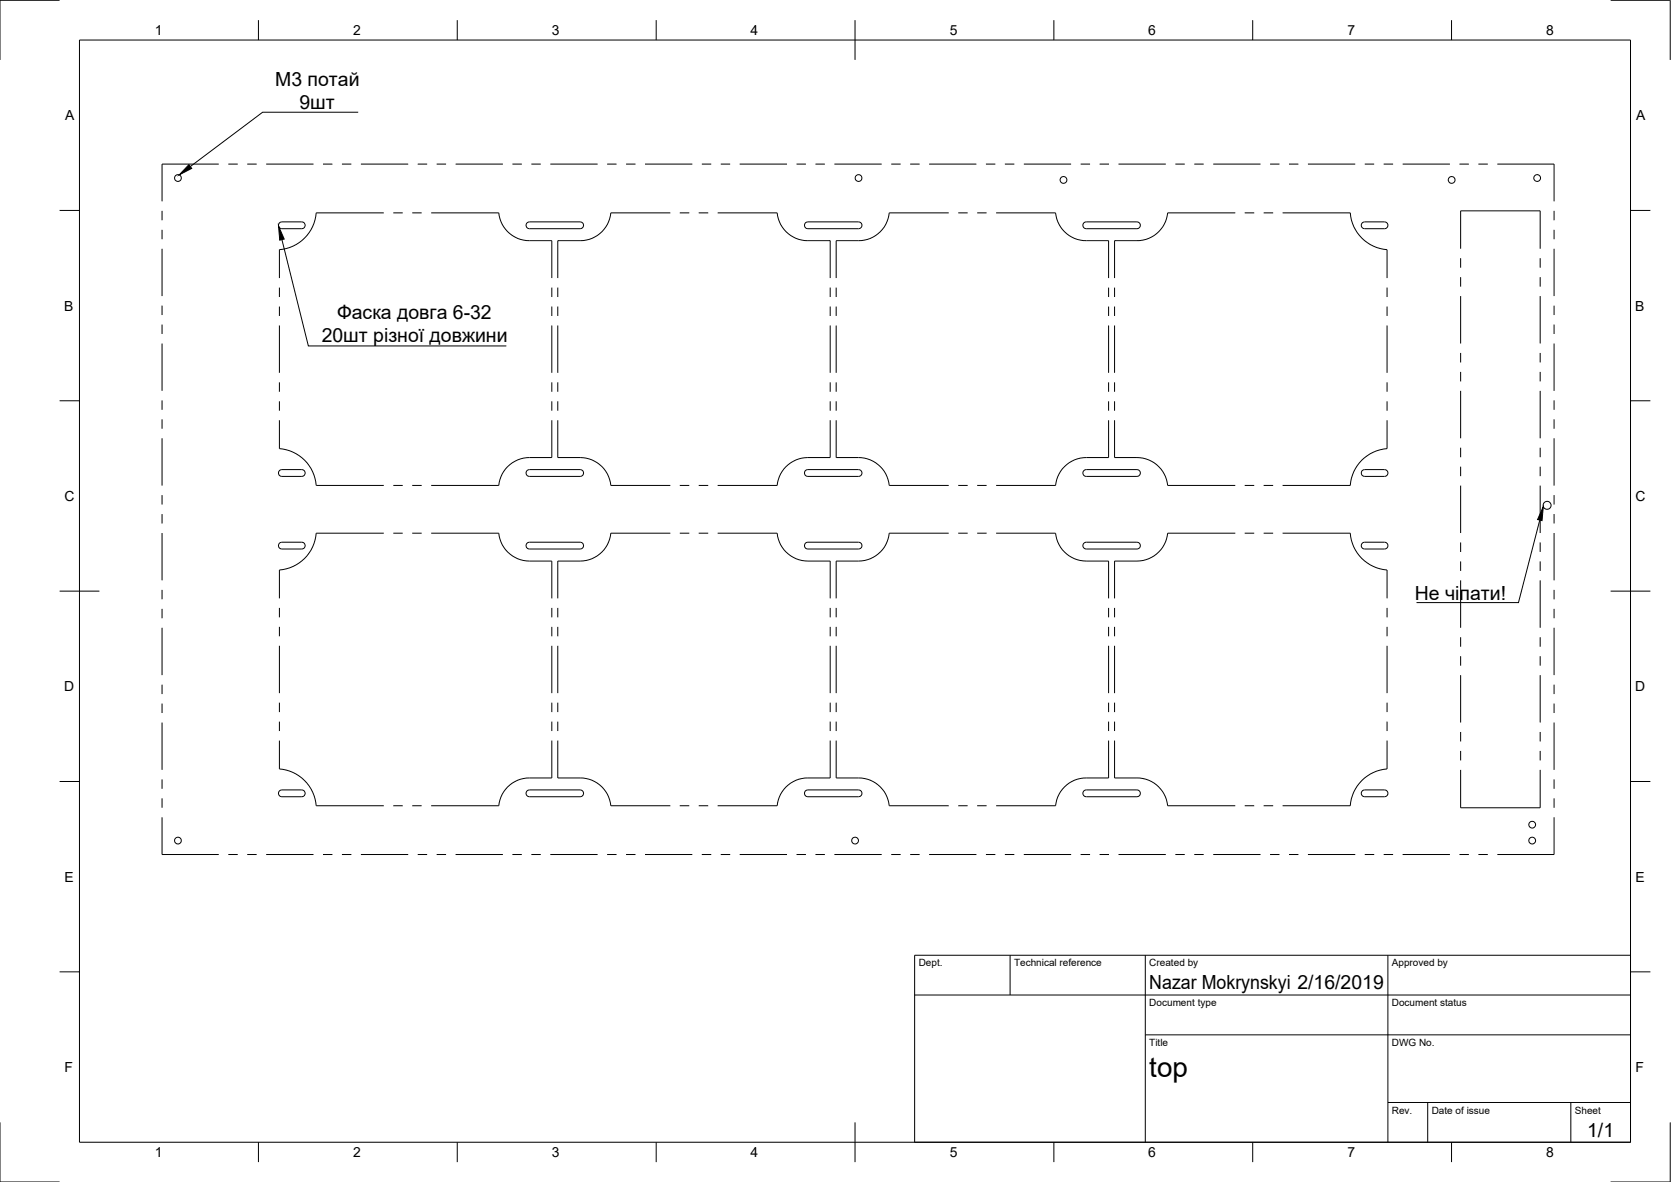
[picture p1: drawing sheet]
<svg xmlns="http://www.w3.org/2000/svg" width="420mm" height="297mm" viewBox="0 0 420 297" stroke-linecap="round" stroke-linejoin="round" font-family="sans-serif">
<!-- layer: Reference -->
<g fill="none" stroke="#000" stroke-width=".25">
<path d="M40.7 53v2.4M40.7 57.7v2.4M55 41.2h-14.3v9.4M57.4 41.2h2.4M62.2 41.2h2.3M66.9 41.2h11.9M70.3 56l.6-.2h5a.86 .86 0 0 1 .8 .8 .86 .86 0 0 1-.8 .9h-5a.85 .85 0 0 1-.8-.6 .85 .85 0 0 1 .2-.9zM81.2 41.2h2.4M86 41.2h2.3M90.7 41.2h11.9M96.5 53.5h-17a10.1 10.1 0 0 1-9.2 9.2v7.2M98.9 53.5h2.4"/>
<path d="M103.7 53.5h2.3M105 41.2h2.4M108.4 53.5h17a7.7 7.7 0 0 0 7.7 7h5.6v9.4M109.8 41.2h2.4M114.6 41.2h11.8M128.8 41.2h2.4M132.4 56.1l.7-.3h12.8a.86 .86 0 0 1 .8 .8 .86 .86 0 0 1-.8 .9h-12.8a.86 .86 0 0 1-.7-1.4zM133.6 41.2h2.4M138.4 41.2h11.9M152.7 41.2h2.3M157.4 41.2h2.4M162.2 41.2h11.9"/>
<path d="M168.6 53.5h-15a7.7 7.7 0 0 1-7.7 7h-5.6v9.4M170.9 53.5h2.4M175.7 53.5h2.4M176.5 41.2h2.3M180.4 53.5h15a7.7 7.7 0 0 0 7.7 7h5.6v9.4M181.2 41.2h2.4M186 41.2h11.9M200.3 41.2h2.3M202.4 56.1l.7-.3h12.8a.86 .86 0 0 1 .8 .8 .86 .86 0 0 1-.8 .9h-12.8a.88 .88 0 0 1-.7-1.4zM205 41.2h2.4M209.8 41.2h11.9M224.1 41.2h2.4"/>
<path d="M228.9 41.2h2.3M233.6 41.2h11.9M238.5 53.5h-14.9a7.7 7.7 0 0 1-7.7 7h-5.7v9.4M240.9 53.5h2.4M245.7 53.5h2.4M247.9 41.2h2.4M250.5 53.5h14.9a7.8 7.8 0 0 0 7.7 7h5.6v9.4M252.7 41.2h2.3M257.4 41.2h11.9M271.7 41.2h2.4M272.5 56l.6-.2h12.8a.86 .86 0 0 1 .8 .8 .86 .86 0 0 1-.8 .9h-12.8a.87 .87 0 0 1-.7-.6 .87 .87 0 0 1 .1-.9zM276.5 41.2h2.3"/>
<path d="M281.2 41.2h11.9M295.5 41.2h2.4M300.3 41.2h2.4M305.1 41.2h11.8M310.6 53.5h-17a7.8 7.8 0 0 1-7.7 7h-5.7v9.4M313 53.5h2.4M317.7 53.5h2.4M319.3 41.2h2.4M322.5 53.5h17a10 10 0 0 0 9.3 9.2v7.2M324.1 41.2h2.4M328.9 41.2h11.9M342.5 56.1l.6-.3h5a.86 .86 0 0 1 .9 .8 .86 .86 0 0 1-.9 .9h-5a.86 .86 0 0 1-.6-1.4z"/>
<path d="M343.2 41.2h2.3M347.9 41.2h2.4M352.7 41.2h11.9M367 41.2h2.3M371.7 41.2h2.4M376.5 41.2h14.3v9.4M390.8 53v2.4M390.8 57.7v2.4M40.7 62.5v11.9M40.7 76.8v2.4M70.3 72.3v2.3M70.3 77v2.4"/>
<path d="M138.7 72.3v2.3M138.7 77v2.4M140.3 72.3v2.3M140.3 77v2.4M208.7 72.3v2.3M208.7 77v2.4M210.2 72.3v2.3M210.2 77v2.4M278.7 72.3v2.3M278.7 77v2.4M280.2 72.3v2.3M280.2 77v2.4"/>
<path d="M348.8 72.3v2.3M348.8 77v2.4M367.3 62.5v-9.5h20v9.5M367.3 64.9v2.4M367.3 69.6v2.4M367.3 74.4v11.9M387.3 64.9v2.4M387.3 69.6v2.4M387.3 74.4v11.9M390.8 62.5v11.9M390.8 76.8v2.4M40.7 81.6v2.3"/>
<path d="M40.7 86.3v11.9M70.3 81.8v11.9M70.3 96.1v2.4M138.7 81.8v11.9M138.7 96.1v2.4M140.3 81.8v11.9M140.3 96.1v2.4M208.7 81.8v11.9M208.7 96.1v2.4M210.2 81.8v11.9M210.2 96.1v2.4M278.7 81.8v11.9"/>
<path d="M278.7 96.1v2.4M280.2 81.8v11.9M280.2 96.1v2.4M348.8 81.8v11.9M348.8 96.1v2.4M367.3 88.7v2.4M367.3 93.5v2.3M367.3 98.2v11.9M387.3 88.7v2.4M387.3 93.5v2.3M387.3 98.2v11.9M390.8 81.6v2.3"/>
<path d="M390.8 86.3v11.9M40.7 100.6v2.4M40.7 105.4v2.3M40.7 110.1v11.9M70.3 105.6v7.1a10 10 0 0 1 9.2 9.3h17M70.3 100.8v2.4M70.3 118.2l.6-.2h5a.86 .86 0 0 1 .8 .9 .86 .86 0 0 1-.8 .8h-5a.85 .85 0 0 1-.8-.5 .85 .85 0 0 1 .2-1zM132.4 118.3l.7-.3h12.8a.86 .86 0 0 1 .8 .9 .86 .86 0 0 1-.8 .8h-12.8a.86 .86 0 0 1-.7-1.4zM138.7 105.6v9.4h-5.6a7.8 7.8 0 0 0-7.7 7h-17M138.7 100.8v2.4M140.3 105.6v9.4h5.6a7.8 7.8 0 0 1 7.7 7h15M140.3 100.8v2.4"/>
<path d="M202.4 118.3l.7-.3h12.8a.86 .86 0 0 1 .8 .9 .86 .86 0 0 1-.8 .8h-12.8a.88 .88 0 0 1-.7-1.4zM208.7 105.6v9.4h-5.6a7.8 7.8 0 0 0-7.7 7h-15M208.7 100.8v2.4M210.2 105.6v9.4h5.7a7.8 7.8 0 0 1 7.7 7h14.9M210.2 100.8v2.4M272.5 118.3l.6-.3h12.8a.86 .86 0 0 1 .8 .9 .86 .86 0 0 1-.8 .8h-12.8a.86 .86 0 0 1-.6-1.4zM278.7 105.6v9.4h-5.6a7.8 7.8 0 0 0-7.7 7h-14.9M278.7 100.8v2.4M280.2 105.6v9.4h5.7a7.8 7.8 0 0 1 7.7 7h17M280.2 100.8v2.4M342.5 118.3l.6-.3h5a.86 .86 0 0 1 .9 .9 .86 .86 0 0 1-.9 .8h-5a.87 .87 0 0 1-.8-.5 .87 .87 0 0 1 .2-.9zM348.8 105.6v7.1a10 10 0 0 0-9.3 9.3h-17"/>
<path d="M348.8 100.8v2.4M367.3 112.5v2.4M367.3 117.3v2.4M387.3 112.5v2.4M387.3 117.3v2.4M390.8 100.6v2.4M390.8 105.4v2.3M390.8 110.1v11.9M40.7 124.4v2.4M40.7 129.2v2.4M40.7 133.9v11.9M70.2 136.6l.7-.3h5a.86 .86 0 0 1 .8 .8 .86 .86 0 0 1-.8 .9h-5a.85 .85 0 0 1-.8-.5 .85 .85 0 0 1 .1-.9z"/>
<path d="M96.5 134h-17a10 10 0 0 1-9.2 9.2v7.2M98.9 122h2.4M98.9 134h2.4M103.7 122h2.3M103.7 134h2.3M108.4 134h17a7.8 7.8 0 0 0 7.7 7h5.6v9.4M132.4 136.6l.7-.3h12.8a.86 .86 0 0 1 .8 .8 .86 .86 0 0 1-.8 .9h-12.8a.85 .85 0 0 1-.8-.5 .85 .85 0 0 1 .1-.9zM168.6 134h-15a7.8 7.8 0 0 1-7.7 7h-5.6v9.4M170.9 122h2.4M170.9 134h2.4M175.7 122h2.4M175.7 134h2.4"/>
<path d="M180.4 134h15a7.8 7.8 0 0 0 7.7 7h5.6v9.4M202.4 136.6l.7-.3h12.8a.86 .86 0 0 1 .8 .8 .86 .86 0 0 1-.8 .9h-12.8a.87 .87 0 0 1-.7-1.4zM238.5 134h-14.9a7.8 7.8 0 0 1-7.7 7h-5.7v9.4M240.9 122h2.4M240.9 134h2.4M245.7 122h2.4M245.7 134h2.4M250.5 134h14.9a7.8 7.8 0 0 0 7.7 7h5.6v9.4M272.5 136.6l.6-.3h12.8a.86 .86 0 0 1 .8 .8 .86 .86 0 0 1-.8 .9h-12.8a.85 .85 0 0 1-.7-.5 .85 .85 0 0 1 .1-.9zM310.6 134h-17a7.8 7.8 0 0 1-7.7 7h-5.7v9.4M313 122h2.4M313 134h2.4"/>
<path d="M317.7 122h2.4M317.7 134h2.4M322.5 134h17a10 10 0 0 0 9.3 9.2v7.2M342.5 136.6l.6-.3h5a.86 .86 0 0 1 .9 .8 .86 .86 0 0 1-.9 .9h-5a.85 .85 0 0 1-.7-.5 .85 .85 0 0 1 .1-.9zM367.3 122v11.9M367.3 136.3v2.4M387.3 122v11.9M387.3 136.3v2.4M390.8 124.4v2.4M390.8 129.2v2.4M390.8 133.9v11.9M40.7 148.2v2.4"/>
<path d="M40.7 153v2.4M40.7 157.8v11.9M70.3 152.8v2.3M70.3 157.5v2.4M138.7 152.8v2.3M138.7 157.5v2.4M140.3 152.8v2.3M140.3 157.5v2.4M208.7 152.8v2.3M208.7 157.5v2.4M210.2 152.8v2.3M210.2 157.5v2.4"/>
<path d="M278.7 152.8v2.3M278.7 157.5v2.4M280.2 152.8v2.3M280.2 157.5v2.4M348.8 152.8v2.3M348.8 157.5v2.4M367.3 141.1v2.4M367.3 145.8v12M387.3 141.1v2.4M387.3 145.8v12M390.8 148.2v2.4M390.8 153v2.4"/>
<path d="M390.8 157.8v11.9M40.7 172v2.4M40.7 176.8v2.4M70.3 162.3v11.9M70.3 176.6v2.4M138.7 162.3v11.9M138.7 176.6v2.4M140.3 162.3v11.9M140.3 176.6v2.4M208.7 162.3v11.9M208.7 176.6v2.4M210.2 162.3v11.9"/>
<path d="M210.2 176.6v2.4M278.7 162.3v11.9M278.7 176.6v2.4M280.2 162.3v11.9M280.2 176.6v2.4M348.8 162.3v11.9M348.8 176.6v2.4M367.3 160.1v2.4M367.3 164.9v2.4M367.3 169.7v11.9M387.3 160.1v2.4M387.3 164.9v2.4"/>
<path d="M387.3 169.7v11.9M390.8 172v2.4M390.8 176.8v2.4M40.7 181.6v11.9M40.7 195.9v2.3M70.2 198.8l.7-.3h5a.86 .86 0 0 1 .8 .9 .86 .86 0 0 1-.8 .8h-5a.86 .86 0 0 1-.7-1.4zM70.3 186.1v7.1a10.1 10.1 0 0 1 9.2 9.3h17M70.3 181.3v2.4M132.4 198.8l.7-.3h12.8a.86 .86 0 0 1 .8 .9 .86 .86 0 0 1-.8 .8h-12.8a.86 .86 0 0 1-.7-1.4zM138.7 186.1v9.4h-5.6a7.7 7.7 0 0 0-7.7 7h-17M138.7 181.3v2.4M140.3 186.1v9.4h5.6a7.7 7.7 0 0 1 7.7 7h15"/>
<path d="M140.3 181.3v2.4M202.4 198.8l.7-.3h12.8a.86 .86 0 0 1 .8 .9 .86 .86 0 0 1-.8 .8h-12.8a.88 .88 0 0 1-.7-1.4zM208.7 186.1v9.4h-5.6a7.7 7.7 0 0 0-7.7 7h-15M208.7 181.3v2.4M210.2 186.1v9.4h5.7a7.7 7.7 0 0 1 7.7 7h14.9M210.2 181.3v2.4M272.6 198.7l.5-.2h12.8a.86 .86 0 0 1 .8 .9 .86 .86 0 0 1-.8 .8h-12.8a.85 .85 0 0 1-.8-.5 .85 .85 0 0 1 .3-1zM278.7 186.1v9.4h-5.6a7.7 7.7 0 0 0-7.7 7h-14.9M278.7 181.3v2.4M280.2 186.1v9.4h5.7a7.7 7.7 0 0 1 7.7 7h17M280.2 181.3v2.4M342.5 198.8l.6-.3h5a.86 .86 0 0 1 .9 .9 .86 .86 0 0 1-.9 .8h-5a.86 .86 0 0 1-.6-1.4z"/>
<path d="M348.8 186.1v7.1a10 10 0 0 0-9.3 9.3h-17M348.8 181.3v2.4M367.3 193.5v9.5h20v-9.5M367.3 183.9v2.4M367.3 188.7v2.4M387.3 183.9v2.4M387.3 188.7v2.4M390.8 181.6v11.9M390.8 195.9v2.3M40.7 205.4v9.3h14.3M40.7 200.6v2.4M57.4 214.7h2.4"/>
<path d="M62.2 214.7h2.3M66.9 214.7h11.9M81.2 214.7h2.4M86 214.7h2.3M90.7 214.7h11.9M98.9 202.5h2.4M103.7 202.5h2.3M105 214.7h2.4M109.8 214.7h2.4M114.6 214.7h11.8M128.8 214.7h2.4M133.6 214.7h2.4"/>
<path d="M138.4 214.7h11.9M152.7 214.7h2.3M157.4 214.7h2.4M162.2 214.7h11.9M170.9 202.5h2.4M175.7 202.5h2.4M176.5 214.7h2.3M181.2 214.7h2.4M186 214.7h11.9M200.3 214.7h2.3M205 214.7h2.4M209.8 214.7h11.9"/>
<path d="M224.1 214.7h2.4M228.9 214.7h2.3M233.6 214.7h11.9M240.9 202.5h2.4M245.7 202.5h2.4M247.9 214.7h2.4M252.7 214.7h2.3M257.4 214.7h11.9M271.7 214.7h2.4M276.5 214.7h2.3M281.2 214.7h11.9M295.5 214.7h2.4"/>
<path d="M300.3 214.7h2.4M305.1 214.7h11.8M313 202.5h2.4M317.7 202.5h2.4M319.3 214.7h2.4M324.1 214.7h2.4M328.9 214.7h11.9M343.2 214.7h2.3M347.9 214.7h2.4M352.7 214.7h11.9M367 214.7h2.3M371.7 214.7h2.4"/>
<path d="M390.8 205.4v9.3h-14.3M390.8 200.6v2.4"/>
<circle cx="44.7" cy="44.7" r=".84"/>
<circle cx="215.9" cy="44.7" r=".84"/>
<circle cx="267.4" cy="45.2" r=".85"/>
<circle cx="365" cy="45.2" r=".86"/>
<circle cx="386.5" cy="44.7" r=".84"/>
<circle cx="389" cy="127" r="1"/>
<circle cx="44.7" cy="211.2" r=".84"/>
<circle cx="215" cy="211.2" r=".85"/>
<circle cx="385.3" cy="207.2" r=".84"/>
<circle cx="385.3" cy="211.2" r=".84"/>
</g>
<!-- layer: Border -->
<g fill="none" stroke="#000" stroke-width=".25">
<path d="M15 .1h-15v15M20 10.1h390v276.9h-390zM65 5.1v5M115 5.1v5M165 5.1v5M215 5.1v10M265 5.1v5M315 5.1v5M365 5.1v5M405 .1h15v15M15 52.9h5M410 52.9h5"/>
<path d="M15 100.7h5M410 100.7h5M15 148.6h10M405 148.6h10M15 196.4h5M410 196.4h5M15 244.2h5M410 244.2h5M0 282.1v14.9h15M65 287v5M115 287v5M165 287v5"/>
<path d="M215 282.1v9.9M265 287v5M315 287v5M365 287v5M420 282.1v14.9h-15"/>
</g>
<!-- layer: TitleBlock -->
<path d="M230 240.1h180v46.9h-180zM230 250h180M254 240.1v9.9M288 240.1v46.9M349 240.1v46.9M288 260.1h122M349 277.1h61M359 277.1v9.9M395 277.1v9.9" fill="none" stroke="#000" stroke-width=".25"/>
<!-- layer: Annotations -->
<path d="M47.5 41.4l.7 .9-3.1 1.6zM70 56.8l1.5 3.3-1.2 .3zM388 127.3l-.3 3.5-1.1-.2z" fill="#000" stroke="#000" stroke-width=".25"/>
<path d="M90.1 28.2h-24.1l-18.1 13.7M70.9 60.2l6.6 26.7h49.8M387.2 130.7l-5.4 20.7h-25.6" fill="none" stroke="#000" stroke-width=".25"/>
<text font-size="7" x="289" y="270.6">top</text>
<g font-size="4.9">
<text x="69.2" y="21.7">М3 потай</text>
<text x="75.3" y="27.5">9шт</text>
<text x="84.8" y="80.1">Фаска довга 6-32</text>
<text x="80.9" y="86">20шт різної довжини</text>
<text x="355.8" y="150.7">Не чіпати!</text>
<text x="289" y="248.5">Nazar Mokrynskyi 2/16/2019</text>
<text x="399.1" y="285.7">1/1</text>
</g>
<g font-size="3.5">
<text x="39" y="8.8">1</text>
<text x="88.8" y="8.8">2</text>
<text x="138.8" y="8.8">3</text>
<text x="188.7" y="8.8">4</text>
<text x="238.8" y="8.8">5</text>
<text x="288.7" y="8.8">6</text>
<text x="338.8" y="8.8">7</text>
<text x="388.8" y="8.8">8</text>
<text x="16.4" y="30.2">A</text>
<text x="411.4" y="30.2">A</text>
<text x="16.2" y="78">B</text>
<text x="411.2" y="78">B</text>
<text x="16.2" y="125.9">C</text>
<text x="411.2" y="125.9">C</text>
<text x="16.2" y="173.7">D</text>
<text x="411.2" y="173.7">D</text>
<text x="16.2" y="221.6">E</text>
<text x="411.2" y="221.6">E</text>
<text x="16.2" y="269.4">F</text>
<text x="411.2" y="269.4">F</text>
<text x="39" y="290.8">1</text>
<text x="88.8" y="290.8">2</text>
<text x="138.8" y="290.8">3</text>
<text x="188.7" y="290.8">4</text>
<text x="238.8" y="290.8">5</text>
<text x="288.7" y="290.8">6</text>
<text x="338.8" y="290.8">7</text>
<text x="388.8" y="290.8">8</text>
</g>
<g font-size="2.5">
<text x="231" y="242.9">Dept.</text>
<text x="255" y="242.9">Technical reference</text>
<text x="289" y="242.9">Created by</text>
<text x="350" y="242.9">Approved by</text>
<text x="289" y="252.8">Document type</text>
<text x="350" y="252.8">Document status</text>
<text x="289" y="262.9">Title</text>
<text x="350" y="262.9">DWG No.</text>
<text x="350" y="279.9">Rev.</text>
<text x="360" y="279.9">Date of issue</text>
<text x="396" y="279.9">Sheet</text>
</g>
</svg>
